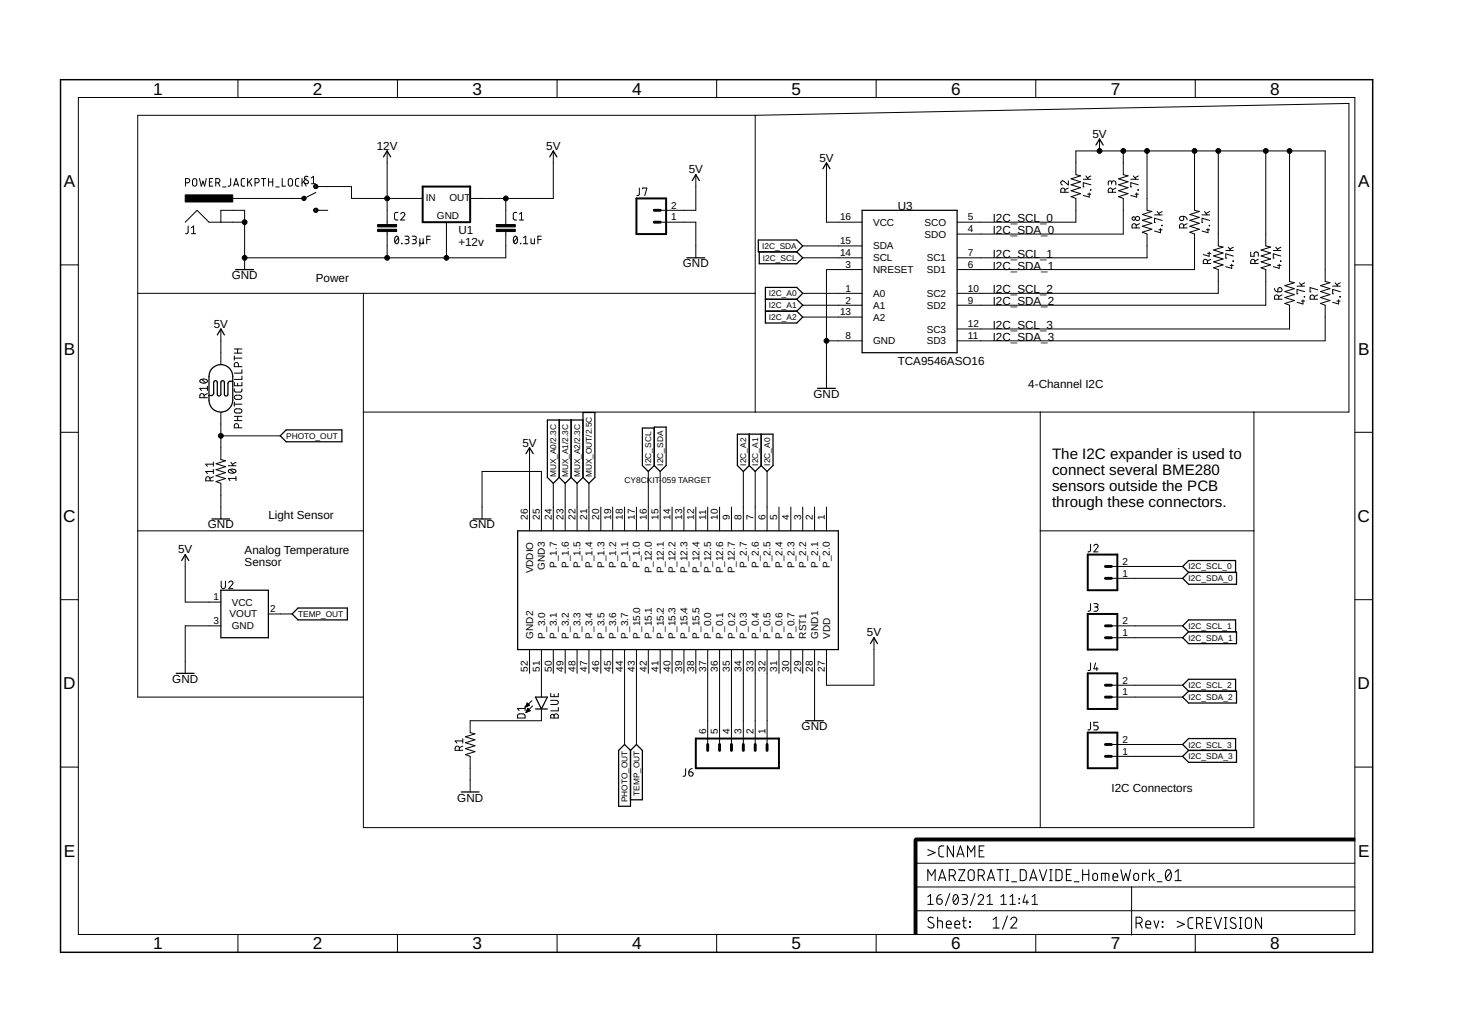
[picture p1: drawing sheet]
<svg xmlns="http://www.w3.org/2000/svg" width="297mm" height="210mm" viewBox="0 0 297 210" stroke-linecap="round" stroke-linejoin="round" font-family="sans-serif">
<g fill="none" stroke="#000" stroke-width=".2">
<path d="M15.9 19.8h259.4v170.1h-259.4zM48.3 16.2v3.6M80.8 16.2v3.6M113.2 16.2v3.6M145.6 16.2v3.6M178 16.2v3.6M210.4 16.2v3.6M242.8 16.2v3.6M37.7 37.1h.4a.43 .43 0 0 0 .5-.4 .43 .43 0 0 0-.5-.4h-.4v1.5M39.2 36.4l.3-.1 .4 .1 .1 1a.43 .43 0 0 1-.5 .4 .43 .43 0 0 1-.4-.4zM40.5 36.3l.4 1.5 .3-1 .4 1 .3-1.5M42.5 37h.6"/>
<path d="M43.2 36.3h-.7v1.5h.7M43.8 37.1h.5a.43 .43 0 0 0 .4-.4 .43 .43 0 0 0-.4-.4h-.5v1.5M44.3 37.1l.4 .7M45.2 38h.7M46.9 36.3l-.1 1.3-.4 .2M47.5 37.8l.5-1.5 .5 1.5M47.6 37.4h.7M49.7 36.3l-.6 .1-.1 .2 .1 1.1 .6 .1M50.3 36.3v1.5M50.7 36.9l.5 .9M51.2 36.3l-.9 .9M51.8 37.1h.4a.43 .43 0 0 0 .5-.4 .43 .43 0 0 0-.5-.4h-.4v1.5"/>
<path d="M53.1 36.3h.9M53.6 36.3v1.5M54.6 37h.8M54.6 36.3v1.5M55.4 36.3v1.5M56 38h.7M57.3 36.3v1.5h.7M58.7 36.4l.3-.1 .3 .1 .1 1a.43 .43 0 0 1-.4 .4 .43 .43 0 0 1-.4-.4zM60.7 36.3h-.4l-.3 .3 .1 1 .2 .2h.4M61.4 36.3v1.5M61.7 36.9l.5 .9M62.2 36.3l-.8 .9"/>
<path d="M62.6 35.9a.39 .39 0 0 0-.6-.1 .39 .39 0 0 0-.1 .6l.6 .3a.39 .39 0 0 1 .1 .6 .39 .39 0 0 1-.6 0l-.2-.2M63.2 36.2l.5-.4v1.5M63.2 37.3h.9M64.2 39.1l-2.4 1.2h-14.5M64.2 37.9h7.2v2.4h14.5M78.7 30.7v14.9M112.4 30.7v9.6h-16.9M129.9 38.2v1.3l-.5 .3M130.6 38.4v-.2h.8l-.4 1.6M141.4 35.5v7.2h-7.3M153.4 23.4l120.7-2.4v62.7h-200.3M153.4 23.4v60.3"/>
<path d="M153.4 23.4h-125.4v118.2h45.8M167.9 33.1v12h7.3M216.4 39.1v-.4a.42 .42 0 0 0-.5-.5 .42 .42 0 0 0-.4 .5v.4h1.6M217.1 36.7v.9l-.9-.7a.42 .42 0 0 0-.7 .1 .42 .42 0 0 0 .4 .6M217.1 38.2l-.7 .3M220.1 36.4h1.5M220.6 35.8l.5 .6M221 39.5h.6M221.3 39.2v.8l-1.2-.3M221.6 38.5v.1zM221.6 37.5l-1.5-.4v.9h.2M221.6 35.8l-.7 .3"/>
<path d="M223.4 28.3v2.4M225.8 37.2a.43 .43 0 0 1 .5-.5 .43 .43 0 0 1 .4 .5v.4M225.8 37.4v-.5l-.4-.2-.2 .2v.7M226 39.1v-.4a.42 .42 0 0 0-.4-.5 .42 .42 0 0 0-.4 .5v.4h1.5M226.7 38.2l-.7 .3M228.2 30.7v4.8l1 .2-1.9 .6 1.9 .6-1.9 .6 1.9 .6-1.9 .7 1.9 .5-1.9 .7 .9 .3v7.3h-33.7M229.7 36.4h1.6M230.3 35.8l.5 .6M230.6 39.5h.7M230.9 39.2v.8l-1.2-.3M231.2 38.5l.1 .1zM231.3 37.5l-1.6-.4v.9h.2"/>
<path d="M231.3 35.8l-.7 .3M233 30.7v12l1 .3-1.9 .6 1.9 .6-1.9 .6 1.9 .6-1.9 .6 1.9 .6-1.9 .6 .9 .4v4.8h-38.5M242.7 30.7v12l1 .3-2 .6 2 .6-2 .6 2 .6-2 .6 2 .6-2 .6 1 .4v7.2h-48.2M247.5 30.7v19.3l1 .2-1.9 .6 1.9 .6-1.9 .6 1.9 .6-1.9 .6 1.9 .6-1.9 .6 .9 .4v4.8h-53M257.2 30.7v19.3l.9 .2-1.9 .6 1.9 .6-1.9 .6 1.9 .6-1.9 .6 1.9 .6-1.9 .6 1 .4v7.2h-62.7M262 30.7v26.5l1 .2-2 .6 2 .7-2 .5 2 .7-2 .6 2 .6-2 .6 1 .3v4.8h-67.5M12.3 53.8h3.6M28 59.6h125.4M37.6 45.1l2.4-2.4 2.5 2.4h7.2M38.2 45.9v1.4l-.2 .2h-.3M38.9 47.5h.9M38.9 46.3l.4-.4v1.6"/>
<path d="M44.9 45.1v-2.4h4.8v12.1M64.2 42.7h2.4M73.8 59.6v108.6h181v-84.5M78.7 47.1v5.3M80.4 48.1l.2-.1a.92 .92 0 0 1 0 1.5 .96 .96 0 0 1-.2-1.4zM80.9 43.2h-.5l-.2 .3v1l.2 .2h.5M80.9 48.3l-.7 .9M81.4 43.5a.42 .42 0 0 1 .6-.3 .42 .42 0 0 1 .1 .7l-.7 .8h.9M81.6 49.4l.1 .1zM82.3 48h.6l.2 .3-.2 .3-.5 .1M82.7 48.7a.42 .42 0 0 1 .4 .4 .42 .42 0 0 1-.4 .4h-.4M83.7 48h.7l.2 .3-.2 .3-.5 .1"/>
<path d="M84.2 48.7a.42 .42 0 0 1 .4 .4 .42 .42 0 0 1-.4 .4h-.5M85.3 49.2l.3 .3 .3-.1 .1-.2M85.3 48.5v1.5M86 48.5v.9l.1 .1M86.7 48.7h.7M87.4 48h-.7v1.5M90.7 45.1v7.3M102.8 47.1v5.3h-53.1M102.8 40.3v5.3M104.5 48.1l.2-.1a.89 .89 0 0 1 0 1.5 1 1 0 0 1-.2-1.4zM105 43.2h-.5l-.2 .3v1l.2 .2h.5M105.1 48.3l-.7 .9"/>
<path d="M105.5 44.7h.9M105.5 43.5l.5-.3v1.5M105.7 49.4l.1 .1zM106.4 49.5h.8M106.4 48.3l.4-.3v1.5M107.9 48.5v.9l.2 .1h.5v-1M109.3 48.7h.7M110 48h-.7v1.5M134.1 45.1h7.3v7.3M163.1 59.6h12.1M163.1 50h12.1M163.1 52.4h12.1"/>
<path d="M175.2 54.8h-7.3v24.1M194.5 45.1h24.1v-4.8l-1-.3 1.9-.7-1.9-.5 1.9-.7-1.9-.6 1.9-.6-1.9-.6 1.9-.6-.9-.2v-4.8h50.6v26.5l1 .2-1.9 .6 1.9 .7-1.9 .5 1.9 .7-1.9 .6 1.9 .6-1.9 .6 .9 .3v7.3h-74.7M230.8 46.3v-.4a.42 .42 0 0 0-.4-.5 .42 .42 0 0 0-.4 .5v.4h1.5M231.5 45.4l-.7 .4M234.6 43.7h1.5M235.1 43l.5 .7M235.4 46.7h.7M235.8 46.4v.9l-1.2-.4M236 45.8l.1 .1zM236.1 44.8l-1.5-.5v.9h.1M236.1 43l-.7 .4M239.8 44.1l.7-.1v.5a.43 .43 0 0 1-.6 .3 .43 .43 0 0 1-.1-.7z"/>
<path d="M240.5 46.3v-.4a.42 .42 0 0 0-.4-.5 .42 .42 0 0 0-.5 .5v.4h1.6M240.5 44l.5 .3 .2 .4M241.2 45.4l-.7 .4M244.2 43.7h1.6M244.7 43l.6 .7M245.1 46.7h.7M245.3 53.6v-.5a.42 .42 0 0 0-.4-.4 .42 .42 0 0 0-.4 .4v.5h1.5M245.3 51.5h.7M245.4 46.4v.9l-1.2-.4M245.7 51.2v.9l-1.2-.4M245.7 45.8l.1 .1zM245.8 44.8l-1.6-.5v.9h.2"/>
<path d="M245.8 43l-.8 .4M246 52.7l-.7 .3M249 50.9h1.6M249.6 50.2l.5 .7M249.9 53.9h.7M250.3 53.7v.8l-1.3-.3M250.5 53l.1 .1zM250.6 52l-1.6-.4v.9h.2M250.6 50.2l-.7 .4M254.1 51.2v.9h.7v-.5a.43 .43 0 0 1 .4-.4 .43 .43 0 0 1 .5 .4v.5M255 53.6v-.5a.43 .43 0 0 0-.5-.4 .43 .43 0 0 0-.4 .4v.5h1.6M255.7 52.7l-.7 .3"/>
<path d="M258.7 50.9h1.5M258.9 58.6l.3 .6 .4 .1M259.2 50.2l.5 .7M259.6 53.9h.6M259.7 58.5a.44 .44 0 0 1 .7 .2 .44 .44 0 0 1-.3 .6h-.5zM259.9 53.7v.8l-1.2-.3M260.2 53v.1zM260.2 52l-1.5-.4v.9h.2M260.2 50.2l-.7 .4M260.5 59.9l-.7 .4M263.5 58.1h1.6M264 57.5l.6 .6"/>
<path d="M265.1 59.3l-1.6-.5v.9h.2M265.1 57.5l-.7 .3M267.7 58.9l-1.5-.5v.9h.2M267.7 59.9l-.7 .4M270.8 58.1h1.5M271.3 57.5l.5 .6M272.3 59.3l-1.5-.5v.9h.1M272.3 57.5l-.7 .3M275.3 53.8h3.6M40.7 77.2a1 1 0 0 1 1.4 .2 .89 .89 0 0 1-1.5 0zM40.9 77.1l.9 .7M42.1 80l-.6 .3"/>
<path d="M42.1 78.9h-1.5l.3 .5M42.1 78.5v.9M44.9 66.8v7.3M47.6 79l.1 .6 .2 .1h1l.2-.4v-.3M47.6 72.3v.9M47.6 77.7v.7h1.5v-.7M47.6 72.8h1.5M47.6 71.8h1.5M47.6 70.9h1.5M48.3 70.9v.9M48.3 77.9v.5M48.5 74.5v-.4a.42 .42 0 0 0-.5-.4 .42 .42 0 0 0-.4 .4v.4h1.5"/>
<path d="M49.1 75.1v.7h-1.5M49.1 76.4v.7h-1.5M163.1 62h12.1M163.1 64.4h12.1M167.9 69.3h7.3M259.8 60.8v-.5a.43 .43 0 0 0-.4-.4 .43 .43 0 0 0-.5 .4v.5h1.6M264.4 61.2h.7M264.7 60.9v.9l-1.2-.4M265 60.3h.1zM267 60.8v-.5a.43 .43 0 0 0-.4-.4 .43 .43 0 0 0-.4 .4v.5h1.5M271.6 61.2h.7M272 60.9v.9l-1.2-.4"/>
<path d="M272.2 60.3h.1zM12.3 87.8h3.6M41.5 80.8v-.4a.43 .43 0 0 0-.5-.4 .43 .43 0 0 0-.4 .4v.4h1.5M42.7 97.7v-.4a.43 .43 0 0 0-.5-.4 .43 .43 0 0 0-.4 .4v.4h1.5M43.3 96.9l-.6 .3M43.3 95.8h-1.5l.3 .4M43.3 93.9v.8M43.3 95.4v.8M43.3 94.3h-1.5l.3 .4M44.9 83.7v9.7l.9 .2-1.9 .6 1.9 .6-1.9 .6 1.9 .6-1.9 .6 1.9 .6-1.9 .7 1 .3v7.3M44.9 88.6h12M46.4 94.6h1.5"/>
<path d="M46.5 95.5a1.02 1.02 0 0 1 1.4 .2 .92 .92 0 0 1-1.5 0zM46.7 95.4l.9 .7M46.9 93.9l.5 .7M47.6 81.7v.8M47.6 85.5h1.5M47.6 84.6h1.5M47.6 82.1h1.5M47.7 83.2l1-.1a.42 .42 0 0 1 .4 .4 .42 .42 0 0 1-.4 .4h-.8l-.3-.2zM47.7 80.4l1-.1a.42 .42 0 0 1 .4 .4 .42 .42 0 0 1-.4 .5l-.8-.1-.3-.2zM47.9 97.2h-1.5l.3 .5M47.9 96.8v.9M47.9 93.9l-.7 .4"/>
<path d="M48.3 84.6v.9M48.5 86.9v-.4a.42 .42 0 0 0-.5-.4 .42 .42 0 0 0-.4 .4v.4h1.5M107.6 91v16.9M112.4 98.2v9.7M114.8 98.2v9.7M117.2 98.2v9.7M119.7 98.2v9.7M131.7 95.8v12.1M134.1 95.8v12.1M151 95.8v12.1M153.4 95.8v12.1M155.9 95.8v12.1"/>
<path d="M211.3 83.7v84.5M275.3 87.8h3.6M28 107.9h45.8M37.6 112.7v9.6h7.3M44.9 118.1v1.1a.43 .43 0 0 0 .5 .4 .43 .43 0 0 0 .4-.4v-1.1M46.5 118.4a.42 .42 0 0 1 .6-.3 .42 .42 0 0 1 .1 .6l-.7 .9h.8M97.9 105.5v-9.7h12.1v12.1M122.1 103v4.9M124.5 103v4.9M126.9 103v4.9M129.3 103v4.9M136.5 103v4.9"/>
<path d="M139 103v4.9M141.4 103v4.9M143.8 103v4.9M146.2 103v4.9M148.6 103v4.9M158.3 103v4.9M160.7 103v4.9M163.1 103v4.9M165.5 103v4.9M167.9 103v4.9M211.3 107.9h43.5M221.6 110.6v1.3l-.5 .2"/>
<path d="M222.2 110.9a.42 .42 0 0 1 .6-.3 .42 .42 0 0 1 .2 .7l-.8 .8h.9M225.8 117.5h14.5M225.8 115.1h14.5M12.3 121.9h3.6M44.9 127.2h-7.3v9.6M54.5 124.8h4.9M107.6 132v4.8M110 132v9.6M112.4 132v4.8M114.8 132v4.8M117.2 132v4.8M119.7 132v4.8"/>
<path d="M122.1 132v4.8M124.5 132v4.8M126.9 132v19.3M129.3 132v19.3M131.7 132v4.8M134.1 132v4.8M136.5 132v4.8M139 132v4.8M141.4 132v4.8M143.8 132v19.3M146.2 132v19.3M148.6 132v19.3"/>
<path d="M151 132v19.3M153.4 132v19.3M155.9 132v19.3M158.3 132v4.8M160.7 132v4.8M163.1 132v4.8M165.5 132v14.5M177.6 129.6v9.6h-9.7v-7.2M221.6 122.7v1.3l-.5 .2M221.6 134.7v1.3l-.5 .2M222.2 122.7h.7l.2 .2-.2 .4h-.5M222.6 134.7l-.4 1.2h.9"/>
<path d="M222.7 123.3a.43 .43 0 0 1 .4 .5 .43 .43 0 0 1-.4 .4h-.5M222.8 135.6v.6M225.8 129.6h14.5M225.8 127.2h14.5M225.8 139.2h14.5M275.3 121.9h3.6M12.3 155.9h3.6M93.3 152.5v-.5a.42 .42 0 0 0-.4-.4 .42 .42 0 0 0-.4 .4v.5h1.5M94 151.6l-.7 .3M94 150.6h-1.5l.3 .4M94 150.1v.9M105.3 145.2l1.1-.1 .2 .2 .1 .6h-1.6z"/>
<path d="M106.7 143.5v.9M106.7 144h-1.6l.4 .4M106.8 143.6h.2M106.8 143.5h.4M106.9 143.4h.6M106.9 144.7h.1M106.9 143.3h.6M106.9 144.6h.4M107 143.2h.4M107 144.5h.5M107 143h.3M107 144.4h.7"/>
<path d="M107.1 142.9h.1M107.1 144.3h.5M107.1 142.9l.5 .4-.9 .4zM107.1 144.2h.4M107.2 144h.2M107.2 143.9l.5 .5-.8 .4zM108.1 142.4l-1.4 1.3M108.2 143.4l-1.3 1.4M110 144.1v2.4h-14.5v2.4l1 .2-1.9 .6 1.9 .6-1.9 .6 1.9 .6-1.9 .6 1.9 .6-1.9 .6 .9 .4v7.2M111.9 142.3h1.1a.42 .42 0 0 1 .4 .4 .42 .42 0 0 1-.4 .5h-1.1M111.9 140.9v.7h1.5v-.7M112 145.2h.5l.1 .3a.42 .42 0 0 1 .4-.4 .42 .42 0 0 1 .4 .4v.4h-1.5z"/>
<path d="M112.6 141.1v.5M112.6 145.5v.4M113.4 143.8v.6h-1.5M139.3 156.2v1.3l-.2 .2h-.3M140 156.9h.5a.43 .43 0 0 1 .3 .5 .43 .43 0 0 1-.4 .3 .43 .43 0 0 1-.4-.4zM140.7 156.2l-.4 .1-.3 .6M221.6 146.8v1.3l-.5 .2M223.1 146.8h-.9v.7h.6a.43 .43 0 0 1 .3 .4 .43 .43 0 0 1-.3 .4h-.6M225.8 141.6h14.5M225.8 153.7h14.5M225.8 151.3h14.5M275.3 155.9h3.6"/>
<path d="M186 175.4h89.3M48.3 189.9v3.6M80.8 189.9v3.6M113.2 189.9v3.6M145.6 189.9v3.6M178 189.9v3.6M186 185.1h89.3M186 180.2h89.3M188.5 182.2l.6-.4v2M188.5 183.8h1.1M190.3 182.7h.7a.56 .56 0 0 1 .4 .6 .56 .56 0 0 1-.5 .5 .56 .56 0 0 1-.6-.6zM191.2 181.8l-.6 .2-.3 .7"/>
<path d="M193 181.5l-.9 2.5M193.9 181.9l.1-.1a.85 .85 0 0 1 .7 1.2 .57 .57 0 0 1-.5 .8 .57 .57 0 0 1-.6-.8v-.5zM194.6 182.2l-.9 1.1M195.5 181.8h.6a.44 .44 0 0 1 .5 .4 .44 .44 0 0 1-.5 .5h-.4M196 182.7a.55 .55 0 0 1 .6 .5 .55 .55 0 0 1-.6 .6h-.5M198.1 181.5l-.9 2.5M198.7 182.2a.55 .55 0 0 1 .8-.4 .55 .55 0 0 1 .2 .9l-1 1.1h1.1M200.6 183.8h1.1M200.6 182.2l.5-.4v2M203.3 183.8h1.2M203.3 182.2l.6-.4v2M205.2 183.8h1.1"/>
<path d="M205.2 182.2l.5-.4v2M207 182.6l.1 .1zM207 183.5l.1 .1zM208.3 181.8l-.4 1.5h1.1M208.6 182.9v.9M209.7 183.8h1.1M209.7 182.2l.5-.4v2M210.4 189.9v3.6M229.9 180.2v9.8M242.8 189.9v3.6"/>
<circle cx="230.3" cy="44.4" r=".34"/>
<circle cx="231.1" cy="44.4" r=".43"/>
</g>
<g fill="none" stroke="#000" stroke-width=".25">
<path d="M77.9 31.9l.8-1.2 .7 1.2M111.7 31.9l.7-1.2 .7 1.2M140.7 36.7l.7-1.2 .7 1.2M167.2 34.3l.7-1.2 .7 1.2M222.7 29.5l.7-1.2 .7 1.2M47.9 54.8h3.6M139.6 52.4h3.6M154.1 48.8h7.8l1.2 1.2-1.2 1.2h-7.8zM154.3 51.2v2.4h7.6l1.2-1.2-1.2-1.2M175.2 42.7h19.3v29h-19.3zM43 75a2.42 2.42 0 0 1 2.7-.8 2.42 2.42 0 0 1 1.6 2.3v4.8a2.41 2.41 0 0 1-2.4 2.4 2.41 2.41 0 0 1-2.4-2.4v-4.8l.1-.8zM44.2 68.1l.7-1.3 .7 1.3"/>
<path d="M47.3 77.5h-.6l-.4 .3v2.3a.36 .36 0 0 1-.3 .4 .36 .36 0 0 1-.4-.4v-2.4a.36 .36 0 0 0-.4-.4 .36 .36 0 0 0-.3 .4v2.4a.36 .36 0 0 1-.4 .4 .36 .36 0 0 1-.3-.4v-2.4a.37 .37 0 0 0-.4-.4 .37 .37 0 0 0-.4 .4v2.3l-.3 .3-.6 .1M155.5 63.2h6.4M155.5 60.8h6.4M161.9 60.8l1.2 1.2-1.2 1.2M161.9 60.8l1.2-1.2-1.2-1.2h-6.4v7.2h6.4l1.2-1.2-1.2-1.2M166.1 78.9h3.6M56.9 88.6l1.2-1.2h11.4v2.4h-11.4zM106.9 92.2l.7-1.2 .7 1.2M113.6 97l1.2 1.2 1.2-1.2M113.6 85.3v11.7M116 85.3v11.7M116 97l1.2 1.2 1.2-1.2"/>
<path d="M118.4 85.3h-7.2v11.7l1.2 1.2 1.2-1.2M118.4 83.8h2.5v13.2l-1.2 1.2-1.3-1.2zM132.9 87h-2.4v7.6l1.2 1.2 1.2-1.2M132.9 86.8h2.4v7.8l-1.2 1.2-1.2-1.2zM152.2 94.6l1.2 1.2 1.2-1.2M152.2 88.2v6.4M152.2 94.6l-1.2 1.2-1.2-1.2v-6.4h7.3v6.4l-1.2 1.2-1.3-1.2M154.6 88.2v6.4M36.9 113.9l.7-1.2 .8 1.2M43.1 105.5h3.6M44.9 119.9h9.6v9.7h-9.6zM96.1 105.5h3.7"/>
<path d="M105.2 107.9h65.1v24.1h-65.1zM240.3 117.5l1.2-1.2h9.7v2.4h-9.7zM241.5 116.3l-1.2-1.2 1.2-1.2h9.5v2.4M35.8 136.8h3.6M59.4 124.8l1.2-1.3h10v2.5h-10zM176.8 130.8l.8-1.2 .7 1.2M241.5 128.4l-1.2-1.2 1.2-1.2h9.5v2.4M241.5 128.4h9.7v2.4h-9.7l-1.2-1.2zM108.8 141.6h2.4l-1.2 2.5zM108.8 144.1h2.4M125.7 152.5l1.2-1.2 1.2 1.2v11.3h-2.4zM128.1 152.5l1.2-1.2 1.2 1.2v10h-2.4"/>
<path d="M163.7 146.5h3.6M241.5 140.4l-1.2-1.2 1.2-1.2h9.5v2.4M241.5 152.5l-1.2-1.2 1.2-1.2h9.5v2.4M241.5 140.4h9.7v2.5h-9.7l-1.2-1.3zM241.5 152.5h9.7v2.4h-9.7l-1.2-1.2zM93.7 160.9h3.6"/>
</g>
<path d="M37.6 39.6h9.7v1.4h-9.7zM76.7 46.6h3.9v.5h-3.9zM76.7 45.6h3.9v.5h-3.9zM100.8 46.6h3.9v.5h-3.9zM100.8 45.6h3.9v.5h-3.9zM185.7 170.6h.6v19.3h-.6zM186 170.3h89.3v.6h-89.3z" fill="#000" stroke="#000" stroke-width=".2"/>
<g fill="none" stroke="#000" stroke-width=".59">
<path d="M132.9 42.7h1.2M132.9 45.1h1.2M224.6 115.1h1.2M224.6 117.5h1.2M224.6 127.2h1.2M224.6 129.6h1.2M224.6 139.2h1.2M143.8 151.3v1.2M146.2 151.3v1.2M148.6 151.3v1.2M151 151.3v1.2M153.4 151.3v1.2"/>
<path d="M155.9 151.3v1.2M224.6 141.6h1.2M224.6 151.3h1.2M224.6 153.7h1.2M187.2 170.6h-1.2v1.2"/>
</g>
<g fill="none" stroke="#000" stroke-width=".21">
<path d="M188.5 172.6l1.5 .6-1.5 .7M188.5 178.9v-2.2l.8 1.2 .7-1.2v2.2M190.7 178.9l.7-2.2 .8 2.2M190.9 178.4h1.1M191.7 171.9h-.6l-.3 .5v1.5l.4 .2h.5M192.9 177.9h.6a.61 .61 0 0 0 .6-.6 .61 .61 0 0 0-.6-.6h-.6v2.2M193.6 177.9l.5 1M193.7 171.9v2.2l-1.2-2.2v2.2M194.4 174.1l.7-2.2 .8 2.2M194.6 173.5h1.1M194.8 176.7h1.2l-1.2 2.2h1.2M196.6 174.1v-2.2l.7 1.2 .8-1.2v2.2"/>
<path d="M197 176.8l.5-.1 .3 .3 .1 1.3a.61 .61 0 0 1-.6 .6 .61 .61 0 0 1-.6-.6v-1zM198.8 177.9h.6a.61 .61 0 0 0 .6-.6 .61 .61 0 0 0-.6-.6h-.6v2.2M198.9 172.9h.8M199.5 177.9l.5 1M199.9 171.9h-1v2.2h1M200.6 178.9l.8-2.2 .7 2.2M200.8 178.4h1.1M202.6 176.7h1.2M203.2 176.7v2.2M204.4 176.7h.5M204.4 178.9h.5M204.7 176.7v2.2"/>
<path d="M205.5 179.2h1M207.3 176.7h.8l.3 .3 .1 .3-.1 1.4a1.13 1.13 0 0 1-1.1 .2zM209.2 178.9l.8-2.2 .7 2.2M209.4 178.4h1.1M211.2 176.7l.7 2.2 .8-2.2M213.3 176.7h.5M213.3 178.9h.5M213.5 176.7v2.2M214.5 176.7h.9l.4 .4v1.2l-.1 .4-.3 .2h-.9zM216.7 177.7h.7M217.7 176.7h-1v2.2h1M218.2 179.2h1"/>
<path d="M220 177.7h1.2M220 176.7v2.2M221.2 176.7v2.2M222.1 177.6l.5-.1a.83 .83 0 0 1 0 1.4h-.3l-.3-.3zM223.8 178.9v-1.4l1.4 .1 .1 1.3M224.6 177.5v1.4M226.1 178.2h1a.51 .51 0 0 0-.3-.7 .51 .51 0 0 0-.7 .4l.1 .9 .9 .1M227.7 176.7l.5 2.2 .5-1.4 .5 1.4 .5-2.2M230.5 177.6l.4-.1a.83 .83 0 0 1 0 1.4h-.3l-.2-.3zM232.9 177.7v-.2h-.8v1.4M233.5 176.7v2.2M234 177.9l.5 1"/>
<path d="M234.5 177.5l-1 .7M235.1 179.2h1M237 176.9l.2-.1a.91 .91 0 0 1 .8 1.3l-.1 .3a.53 .53 0 0 1-.5 .5 .53 .53 0 0 1-.5-.5l-.1-.9zM237.9 177.2l-1 1.2M238.7 178.9h1.3M238.7 177.2l.7-.5v2.2M189.6 186.5a.55 .55 0 0 0-.8-.1 .55 .55 0 0 0 0 .9l.7 .4a.55 .55 0 0 1 .1 .8 .55 .55 0 0 1-.9-.1l-.2-.1M190.5 187.1h.7l.3 .2v1.3M190.5 186.4v2.2M192.3 187.9h1a.51 .51 0 0 0-.4-.8 .51 .51 0 0 0-.6 .5l.1 .9 .9 .1M194 187.9h1a.52 .52 0 0 0-.4-.8 .52 .52 0 0 0-.6 .5l.1 .9 .9 .1M195.6 187.1h.7"/>
<path d="M195.8 186.4v2l.5 .2M197 187.3l.1 .1zM197 188.3l.1 .1zM201.8 188.6h1.2M201.8 186.9l.6-.5v2.2M204.7 186.1l-1 2.7M205.4 186.9a.6 .6 0 0 1 .8-.5 .6 .6 0 0 1 .2 .9l-1 1.3h1.2M230.8 187.6h.7a.61 .61 0 0 0 .6-.6 .61 .61 0 0 0-.6-.6h-.7v2.2M231.6 187.6l.5 1M232.8 187.9h1a.52 .52 0 0 0-.4-.8 .52 .52 0 0 0-.6 .5l.1 .9 .9 .1M234.5 187.1l.4 1.5 .5-1.5M236.1 188.3l.2 .1z"/>
<path d="M236.1 187.3l.2 .1zM239.2 187.2l1.4 .6-1.4 .6M242.4 186.5h-.7l-.3 .4v1.4l.3 .4h.7M243.1 187.7h.6a.61 .61 0 0 0 .6-.6 .61 .61 0 0 0-.6-.6h-.6v2.2M243.9 187.7l.4 1M245.2 187.5h.7M246.1 186.5h-.9v2.2h.9M246.7 186.5l.7 2.2 .8-2.2M248.8 188.7h.5M248.8 186.5h.5M249 186.5v2.2M251 186.6a.55 .55 0 0 0-.8 0 .55 .55 0 0 0 0 .8l.7 .3a.56 .56 0 0 1 .1 .9 .56 .56 0 0 1-.9-.1l-.2-.1"/>
<path d="M251.8 188.7h.5M251.8 186.5h.5M252.1 186.5v2.2M253.2 186.7a.61 .61 0 0 1 .6-.2 .61 .61 0 0 1 .5 .6v1a.61 .61 0 0 1-.7 .6 .61 .61 0 0 1-.6-.6zM256.3 186.5v2.2l-1.2-2.2v2.2"/>
</g>
<path d="M12.3 16.2h266.6v177.3h-266.6z" fill="none" stroke="#000" stroke-width=".3"/>
<path d="M85.9 37.9h9.6v7.2h-9.6zM129.3 40.3h6v7.3h-6zM221 112.7h6v7.2h-6zM221 124.8h6v7.2h-6zM221 136.8h6v7.3h-6zM141.4 150.1h16.9v6h-16.9zM221 148.9h6v7.2h-6z" fill="none" stroke="#000" stroke-width=".4"/>
<g fill="#000" stroke="#000" stroke-width=".2">
<path d="M63.8 37.7a.44 .44 0 0 1 .7-.1 .44 .44 0 0 1-.1 .7 .44 .44 0 0 1-.7-.4h.2a.25 .25 0 0 1 .4-.2 .25 .25 0 0 1 0 .4 .25 .25 0 0 1-.4-.1l-.2-.1z" fill-rule="evenodd"/>
<path d="M61.4 40.1a.44 .44 0 0 1 .7-.1 .44 .44 0 0 1-.2 .7 .44 .44 0 0 1-.6-.4h.2a.25 .25 0 0 1 .4-.2 .25 .25 0 0 1 0 .4 .25 .25 0 0 1-.4-.1l-.2-.1z" fill-rule="evenodd"/>
<path d="M63.9 42.4a.44 .44 0 0 1 .7 .2 .44 .44 0 0 1-.3 .6 .44 .44 0 0 1-.6-.5h.2a.25 .25 0 0 1 .4-.2 .25 .25 0 0 1 0 .4 .25 .25 0 0 1-.4-.1l-.2-.1z" fill-rule="evenodd"/>
<circle cx="223.4" cy="30.7" r=".49"/>
<circle cx="228.2" cy="30.7" r=".49"/>
<circle cx="233" cy="30.7" r=".49"/>
<circle cx="242.7" cy="30.7" r=".49"/>
<circle cx="247.5" cy="30.7" r=".49"/>
<circle cx="257.2" cy="30.7" r=".49"/>
<circle cx="262" cy="30.7" r=".49"/>
<circle cx="49.7" cy="52.4" r=".49"/>
<circle cx="49.7" cy="45.1" r=".49"/>
<circle cx="78.7" cy="52.4" r=".49"/>
<circle cx="78.7" cy="40.3" r=".49"/>
<circle cx="90.7" cy="52.4" r=".49"/>
<circle cx="102.8" cy="40.3" r=".49"/>
<circle cx="167.9" cy="69.3" r=".49"/>
<circle cx="44.9" cy="88.6" r=".49"/>
</g>
<g font-size="3.5">
<text x="31.2" y="19.2">1</text>
<text x="63.6" y="19.2">2</text>
<text x="96" y="19.2">3</text>
<text x="128.4" y="19.2">4</text>
<text x="160.8" y="19.2">5</text>
<text x="193.3" y="19.2">6</text>
<text x="225.7" y="19.2">7</text>
<text x="258.1" y="19.2">8</text>
<text x="12.9" y="38">A</text>
<text x="275.9" y="38">A</text>
<text x="12.9" y="72.1">B</text>
<text x="275.9" y="72.1">B</text>
<text x="12.9" y="106.1">C</text>
<text x="275.8" y="106.1">C</text>
<text x="12.9" y="140.1">D</text>
<text x="275.8" y="140.1">D</text>
<text x="12.9" y="174.1">E</text>
<text x="275.9" y="174.1">E</text>
<text x="31.2" y="192.9">1</text>
<text x="63.6" y="192.9">2</text>
<text x="96" y="192.9">3</text>
<text x="128.4" y="192.9">4</text>
<text x="160.8" y="192.9">5</text>
<text x="193.3" y="192.9">6</text>
<text x="225.7" y="192.9">7</text>
<text x="258.1" y="192.9">8</text>
</g>
<g font-size="3.1">
<text x="213.8" y="93.3">The I2C expander is used to</text>
<text x="213.8" y="96.5">connect several BME280</text>
<text x="213.8" y="99.8">sensors outside the PCB</text>
<text x="213.8" y="103">through these connectors.</text>
</g>
<g font-size="2.4">
<text x="222" y="28">5V</text>
<text x="76.5" y="30.4">12V</text>
<text x="111" y="30.4">5V</text>
<text x="139.9" y="35.2">5V</text>
<text x="166.5" y="32.8">5V</text>
<text x="93.1" y="47.6">U1</text>
<text x="182.4" y="42.7">U3</text>
<text x="201.7" y="45.1">I2C_SCL_0</text>
<text x="201.7" y="47.6">I2C_SDA_0</text>
<text x="93.1" y="50">+12v</text>
<text x="201.7" y="52.4">I2C_SCL_1</text>
<text x="47.1" y="56.7">GND</text>
<text x="64.2" y="57.2">Power</text>
<text x="138.7" y="54.3">GND</text>
<text x="201.7" y="54.8">I2C_SDA_1</text>
<text x="201.7" y="59.6">I2C_SCL_2</text>
<text x="201.7" y="62">I2C_SDA_2</text>
<text x="43.4" y="66.6">5V</text>
<text x="201.7" y="66.9">I2C_SCL_3</text>
<text x="201.7" y="69.3">I2C_SDA_3</text>
<text x="182.4" y="74.1">TCA9546ASO16</text>
<text x="165.3" y="80.8">GND</text>
<text x="208.9" y="78.9">4-Channel I2C</text>
<text x="106.2" y="90.7">5V</text>
<text x="42.2" y="107.4">GND</text>
<text x="54.5" y="105.5">Light Sensor</text>
<text x="95.3" y="107.4">GND</text>
<text x="36.2" y="112.4">5V</text>
<text x="49.7" y="112.6">Analog Temperature</text>
<text x="49.7" y="115.1">Sensor</text>
<text x="176.1" y="129.3">5V</text>
<text x="35" y="138.7">GND</text>
<text x="162.9" y="148.4">GND</text>
<text x="225.8" y="160.9">I2C Connectors</text>
<text x="92.9" y="162.9">GND</text>
</g>
<g font-size="2">
<text x="86.5" y="40.9">IN</text>
<text x="91.3" y="40.9">OUT</text>
<text x="88.8" y="44.4">GND</text>
<text x="136.4" y="44.8">1</text>
<text x="136.4" y="42.4">2</text>
<text x="170.7" y="44.8">16</text>
<text x="177.4" y="45.9">VCC</text>
<text x="187.8" y="45.9">SCO</text>
<text x="196.7" y="47.2">4</text>
<text x="196.7" y="44.8">5</text>
<text x="170.7" y="49.6">15</text>
<text x="170.7" y="52">14</text>
<text x="177.4" y="50.7">SDA</text>
<text x="177.4" y="53.1">SCL</text>
<text x="187.8" y="48.3">SDO</text>
<text x="188.3" y="53.1">SC1</text>
<text x="196.7" y="52">7</text>
<text x="171.8" y="59.3">1</text>
<text x="171.8" y="54.5">3</text>
<text x="177.4" y="55.5">NRESET</text>
<text x="188.3" y="55.5">SD1</text>
<text x="196.7" y="54.5">6</text>
<text x="196.7" y="59.3">10</text>
<text x="170.7" y="64.1">13</text>
<text x="171.8" y="61.7">2</text>
<text x="177.4" y="60.3">A0</text>
<text x="177.4" y="62.8">A1</text>
<text x="177.4" y="65.2">A2</text>
<text x="188.3" y="60.3">SC2</text>
<text x="188.3" y="62.7">SD2</text>
<text x="196.7" y="61.7">9</text>
<text x="171.8" y="68.9">8</text>
<text x="177.4" y="70">GND</text>
<text x="188.3" y="70">SD3</text>
<text x="188.3" y="67.6">SC3</text>
<text x="196.7" y="68.9">11</text>
<text x="196.7" y="66.5">12</text>
<text x="107.3" y="105.6" transform="rotate(-90 107.3 105.6)">26</text>
<text x="109.7" y="105.6" transform="rotate(-90 109.7 105.6)">25</text>
<text x="112.1" y="105.6" transform="rotate(-90 112.1 105.6)">24</text>
<text x="114.5" y="105.6" transform="rotate(-90 114.5 105.6)">23</text>
<text x="116.9" y="105.6" transform="rotate(-90 116.9 105.6)">22</text>
<text x="119.3" y="105.6" transform="rotate(-90 119.3 105.6)">21</text>
<text x="121.7" y="105.6" transform="rotate(-90 121.7 105.6)">20</text>
<text x="124.1" y="105.6" transform="rotate(-90 124.1 105.6)">19</text>
<text x="126.6" y="105.6" transform="rotate(-90 126.6 105.6)">18</text>
<text x="129" y="105.6" transform="rotate(-90 129 105.6)">17</text>
<text x="131.4" y="105.6" transform="rotate(-90 131.4 105.6)">16</text>
<text x="133.8" y="105.6" transform="rotate(-90 133.8 105.6)">15</text>
<text x="136.2" y="105.6" transform="rotate(-90 136.2 105.6)">14</text>
<text x="138.6" y="105.6" transform="rotate(-90 138.6 105.6)">13</text>
<text x="141" y="105.6" transform="rotate(-90 141 105.6)">12</text>
<text x="143.4" y="105.6" transform="rotate(-90 143.4 105.6)">11</text>
<text x="145.9" y="105.6" transform="rotate(-90 145.9 105.6)">10</text>
<text x="148.3" y="105.6" transform="rotate(-90 148.3 105.6)">9</text>
<text x="150.7" y="105.6" transform="rotate(-90 150.7 105.6)">8</text>
<text x="153.1" y="105.6" transform="rotate(-90 153.1 105.6)">7</text>
<text x="155.5" y="105.6" transform="rotate(-90 155.5 105.6)">6</text>
<text x="157.9" y="105.6" transform="rotate(-90 157.9 105.6)">5</text>
<text x="160.3" y="105.6" transform="rotate(-90 160.3 105.6)">4</text>
<text x="162.7" y="105.6" transform="rotate(-90 162.7 105.6)">3</text>
<text x="165.2" y="105.6" transform="rotate(-90 165.2 105.6)">2</text>
<text x="167.6" y="105.6" transform="rotate(-90 167.6 105.6)">1</text>
<text x="108.3" y="116.5" transform="rotate(-90 108.3 116.5)">VDDIO</text>
<text x="110.7" y="115.7" transform="rotate(-90 110.7 115.7)">GND3</text>
<text x="113.1" y="115.4" transform="rotate(-90 113.1 115.4)">P_1.7</text>
<text x="115.6" y="115.4" transform="rotate(-90 115.6 115.4)">P_1.6</text>
<text x="118" y="115.4" transform="rotate(-90 118 115.4)">P_1.5</text>
<text x="120.4" y="115.4" transform="rotate(-90 120.4 115.4)">P_1.4</text>
<text x="122.8" y="115.4" transform="rotate(-90 122.8 115.4)">P_1.3</text>
<text x="125.2" y="115.4" transform="rotate(-90 125.2 115.4)">P_1.2</text>
<text x="127.6" y="115.4" transform="rotate(-90 127.6 115.4)">P_1.1</text>
<text x="130" y="115.4" transform="rotate(-90 130 115.4)">P_1.0</text>
<text x="132.4" y="116.5" transform="rotate(-90 132.4 116.5)">P_12.0</text>
<text x="134.9" y="116.5" transform="rotate(-90 134.9 116.5)">P_12.1</text>
<text x="137.3" y="116.5" transform="rotate(-90 137.3 116.5)">P_12.2</text>
<text x="139.7" y="116.5" transform="rotate(-90 139.7 116.5)">P_12.3</text>
<text x="142.1" y="116.5" transform="rotate(-90 142.1 116.5)">P_12.4</text>
<text x="144.5" y="116.5" transform="rotate(-90 144.5 116.5)">P_12.5</text>
<text x="146.9" y="116.5" transform="rotate(-90 146.9 116.5)">P_12.6</text>
<text x="149.3" y="116.5" transform="rotate(-90 149.3 116.5)">P_12.7</text>
<text x="151.7" y="115.4" transform="rotate(-90 151.7 115.4)">P_2.7</text>
<text x="154.2" y="115.4" transform="rotate(-90 154.2 115.4)">P_2.6</text>
<text x="156.6" y="115.4" transform="rotate(-90 156.6 115.4)">P_2.5</text>
<text x="159" y="115.4" transform="rotate(-90 159 115.4)">P_2.4</text>
<text x="161.4" y="115.4" transform="rotate(-90 161.4 115.4)">P_2.3</text>
<text x="163.8" y="115.4" transform="rotate(-90 163.8 115.4)">P_2.2</text>
<text x="166.2" y="115.4" transform="rotate(-90 166.2 115.4)">P_2.1</text>
<text x="168.6" y="115.4" transform="rotate(-90 168.6 115.4)">P_2.0</text>
<text x="228" y="117.2">1</text>
<text x="228" y="114.8">2</text>
<text x="43.4" y="122">1</text>
<text x="46.6" y="125.5">VOUT</text>
<text x="47.1" y="123.1">VCC</text>
<text x="54.9" y="124.4">2</text>
<text x="43.4" y="126.8">3</text>
<text x="47.1" y="127.9">GND</text>
<text x="108.3" y="129.8" transform="rotate(-90 108.3 129.8)">GND2</text>
<text x="110.7" y="129.8" transform="rotate(-90 110.7 129.8)">P_3.0</text>
<text x="113.1" y="129.8" transform="rotate(-90 113.1 129.8)">P_3.1</text>
<text x="115.6" y="129.8" transform="rotate(-90 115.6 129.8)">P_3.2</text>
<text x="118" y="129.8" transform="rotate(-90 118 129.8)">P_3.3</text>
<text x="120.4" y="129.8" transform="rotate(-90 120.4 129.8)">P_3.4</text>
<text x="122.8" y="129.8" transform="rotate(-90 122.8 129.8)">P_3.5</text>
<text x="125.2" y="129.8" transform="rotate(-90 125.2 129.8)">P_3.6</text>
<text x="127.6" y="129.8" transform="rotate(-90 127.6 129.8)">P_3.7</text>
<text x="130" y="129.8" transform="rotate(-90 130 129.8)">P_15.0</text>
<text x="132.4" y="129.8" transform="rotate(-90 132.4 129.8)">P_15.1</text>
<text x="134.9" y="129.8" transform="rotate(-90 134.9 129.8)">P_15.2</text>
<text x="137.3" y="129.8" transform="rotate(-90 137.3 129.8)">P_15.3</text>
<text x="139.7" y="129.8" transform="rotate(-90 139.7 129.8)">P_15.4</text>
<text x="142.1" y="129.8" transform="rotate(-90 142.1 129.8)">P_15.5</text>
<text x="144.5" y="129.8" transform="rotate(-90 144.5 129.8)">P_0.0</text>
<text x="146.9" y="129.8" transform="rotate(-90 146.9 129.8)">P_0.1</text>
<text x="149.3" y="129.8" transform="rotate(-90 149.3 129.8)">P_0.2</text>
<text x="151.7" y="129.8" transform="rotate(-90 151.7 129.8)">P_0.3</text>
<text x="154.2" y="129.8" transform="rotate(-90 154.2 129.8)">P_0.4</text>
<text x="156.6" y="129.8" transform="rotate(-90 156.6 129.8)">P_0.5</text>
<text x="159" y="129.8" transform="rotate(-90 159 129.8)">P_0.6</text>
<text x="161.4" y="129.8" transform="rotate(-90 161.4 129.8)">P_0.7</text>
<text x="163.8" y="129.8" transform="rotate(-90 163.8 129.8)">RST1</text>
<text x="166.2" y="129.8" transform="rotate(-90 166.2 129.8)">GND1</text>
<text x="168.6" y="129.8" transform="rotate(-90 168.6 129.8)">VDD</text>
<text x="228" y="129.2">1</text>
<text x="228" y="126.8">2</text>
<text x="107.3" y="136.5" transform="rotate(-90 107.3 136.5)">52</text>
<text x="109.7" y="136.5" transform="rotate(-90 109.7 136.5)">51</text>
<text x="112.1" y="136.5" transform="rotate(-90 112.1 136.5)">50</text>
<text x="114.5" y="136.5" transform="rotate(-90 114.5 136.5)">49</text>
<text x="116.9" y="136.5" transform="rotate(-90 116.9 136.5)">48</text>
<text x="119.3" y="136.5" transform="rotate(-90 119.3 136.5)">47</text>
<text x="121.7" y="136.5" transform="rotate(-90 121.7 136.5)">46</text>
<text x="124.1" y="136.5" transform="rotate(-90 124.1 136.5)">45</text>
<text x="126.6" y="136.5" transform="rotate(-90 126.6 136.5)">44</text>
<text x="129" y="136.5" transform="rotate(-90 129 136.5)">43</text>
<text x="131.4" y="136.5" transform="rotate(-90 131.4 136.5)">42</text>
<text x="133.8" y="136.5" transform="rotate(-90 133.8 136.5)">41</text>
<text x="136.2" y="136.5" transform="rotate(-90 136.2 136.5)">40</text>
<text x="138.6" y="136.5" transform="rotate(-90 138.6 136.5)">39</text>
<text x="141" y="136.5" transform="rotate(-90 141 136.5)">38</text>
<text x="143.4" y="136.5" transform="rotate(-90 143.4 136.5)">37</text>
<text x="145.9" y="136.5" transform="rotate(-90 145.9 136.5)">36</text>
<text x="148.3" y="136.5" transform="rotate(-90 148.3 136.5)">35</text>
<text x="150.7" y="136.5" transform="rotate(-90 150.7 136.5)">34</text>
<text x="153.1" y="136.5" transform="rotate(-90 153.1 136.5)">33</text>
<text x="155.5" y="136.5" transform="rotate(-90 155.5 136.5)">32</text>
<text x="157.9" y="136.5" transform="rotate(-90 157.9 136.5)">31</text>
<text x="160.3" y="136.5" transform="rotate(-90 160.3 136.5)">30</text>
<text x="162.7" y="136.5" transform="rotate(-90 162.7 136.5)">29</text>
<text x="165.2" y="136.5" transform="rotate(-90 165.2 136.5)">28</text>
<text x="167.6" y="136.5" transform="rotate(-90 167.6 136.5)">27</text>
<text x="228" y="141.3">1</text>
<text x="228" y="138.9">2</text>
<text x="143.4" y="149.1" transform="rotate(-90 143.4 149.1)">6</text>
<text x="145.9" y="149.1" transform="rotate(-90 145.9 149.1)">5</text>
<text x="148.3" y="149.1" transform="rotate(-90 148.3 149.1)">4</text>
<text x="150.7" y="149.1" transform="rotate(-90 150.7 149.1)">3</text>
<text x="153.1" y="149.1" transform="rotate(-90 153.1 149.1)">2</text>
<text x="155.5" y="149.1" transform="rotate(-90 155.5 149.1)">1</text>
<text x="228" y="153.4">1</text>
<text x="228" y="150.9">2</text>
</g>
<g font-size="1.7">
<text x="154.8" y="50.6">I2C_SDA</text>
<text x="155" y="53">I2C_SCL</text>
<text x="156.2" y="62.6">I2C_A1</text>
<text x="156.2" y="60.2">I2C_A0</text>
<text x="156.2" y="65">I2C_A2</text>
<text x="58.1" y="89.2">PHOTO_OUT</text>
<text x="132.3" y="94.6" transform="rotate(-90 132.3 94.6)">I2C_SCL</text>
<text x="134.7" y="94.6" transform="rotate(-90 134.7 94.6)">I2C_SDA</text>
<text x="151.6" y="94.6" transform="rotate(-90 151.6 94.6)">I2C_A2</text>
<text x="154" y="94.6" transform="rotate(-90 154 94.6)">I2C_A1</text>
<text x="156.5" y="94.6" transform="rotate(-90 156.5 94.6)">I2C_A0</text>
<text x="113" y="97" transform="rotate(-90 113 97)">MUX_A0/2.3C</text>
<text x="115.4" y="97" transform="rotate(-90 115.4 97)">MUX_A1/2.3C</text>
<text x="117.9" y="97" transform="rotate(-90 117.9 97)">MUX_A2/2.3C</text>
<text x="120.3" y="97" transform="rotate(-90 120.3 97)">MUX_OUT/2.5C</text>
<text x="126.9" y="98.2">CY8CKIT-</text>
<text x="134.5" y="98.2">059 TARGET</text>
<text x="241.5" y="115.7">I2C_SCL_0</text>
<text x="241.5" y="118.1">I2C_SDA_0</text>
<text x="60.6" y="125.4">TEMP_OUT</text>
<text x="241.5" y="127.8">I2C_SCL_1</text>
<text x="241.5" y="130.2">I2C_SDA_1</text>
<text x="241.5" y="139.8">I2C_SCL_2</text>
<text x="241.5" y="142.2">I2C_SDA_2</text>
<text x="241.5" y="151.9">I2C_SCL_3</text>
<text x="241.5" y="154.3">I2C_SDA_3</text>
<text x="129.9" y="161.7" transform="rotate(-90 129.9 161.7)">TEMP_OUT</text>
<text x="127.5" y="163" transform="rotate(-90 127.5 163)">PHOTO_OUT</text>
</g>
</svg>
